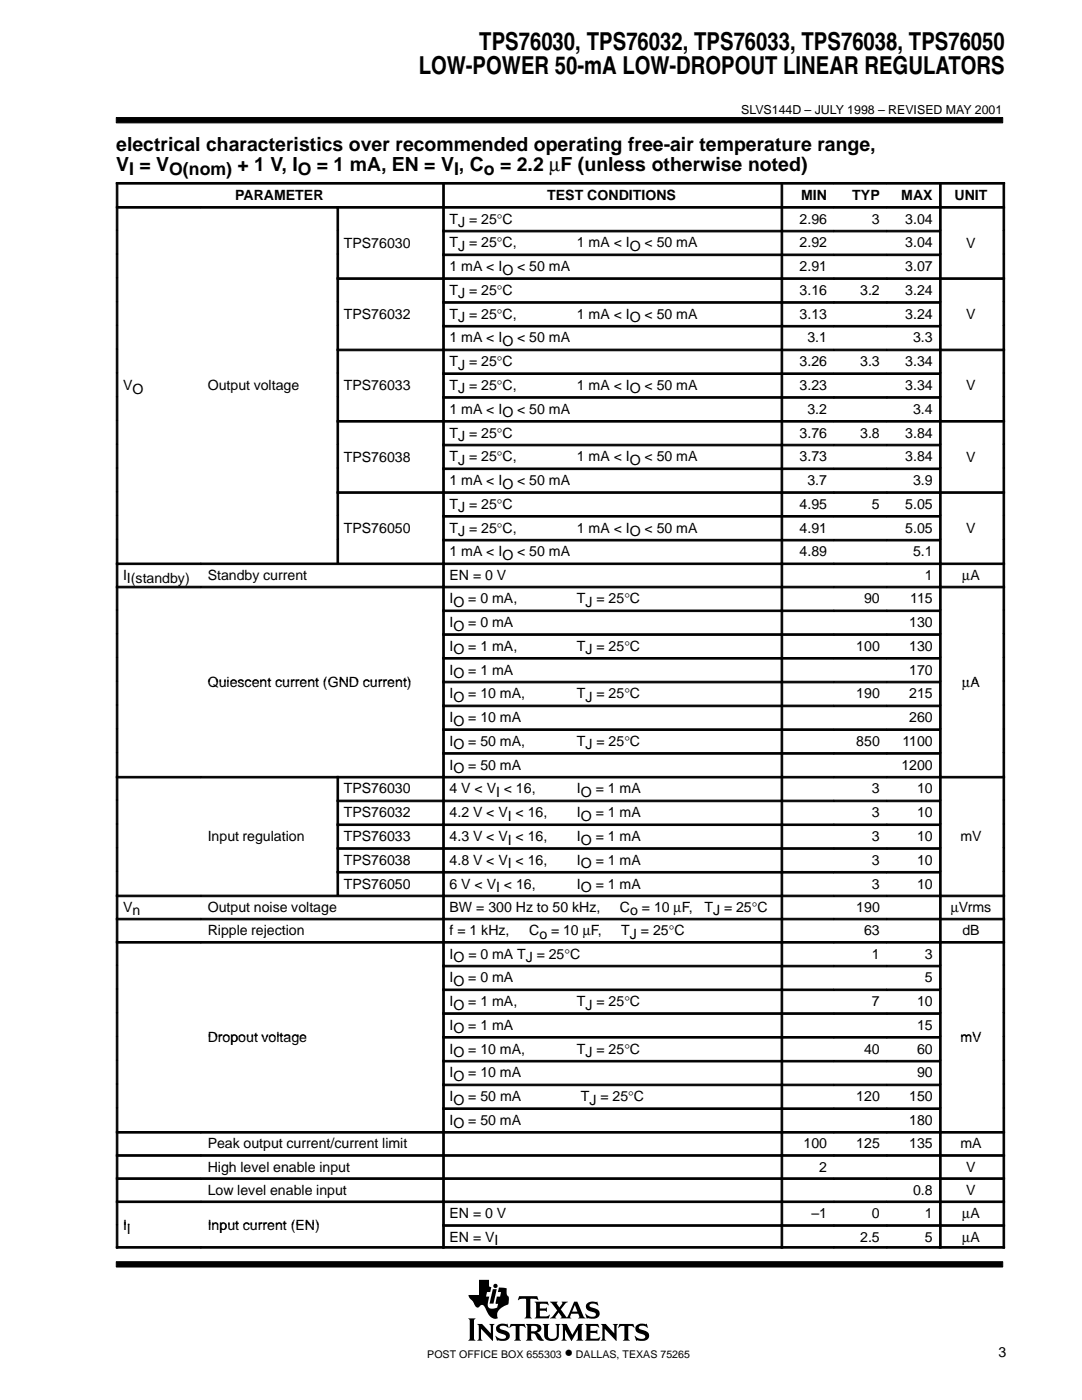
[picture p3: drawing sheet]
<svg xmlns="http://www.w3.org/2000/svg" width="216mm" height="279mm" viewBox="0 0 216 279" stroke-linecap="round" stroke-linejoin="round" font-family="sans-serif">
<g fill="#000" stroke="#000" stroke-width=".2">
<path d="M23.2 23.5h176.9v1h-176.9z" fill-rule="evenodd"/>
<path d="M23.2 251.8h176.9v1.1h-176.9z" fill-rule="evenodd"/>
</g>
<g fill="#000">
<path d="M98.3 257.3h.8l-.6 2.9h-.8z"/>
<path d="M93.4 263.1h1.5l-.3 .4v3.7l.3 .4h-1.5l.3-.4v-3.7z" fill-rule="evenodd"/>
<path d="M95.2 264.2h1l1.7 1.9v-1.5l-.3-.4h1.1l-.3 .4v3l-2.4-2.4v2l.3 .4h-1.1l.3-.6v-2.3z" fill-rule="evenodd"/>
<path d="M95.6 255.4h2v1.3l.4 .2-.2 1h-.6l-.2 .9h.6l-.3 1.2 .1 .7a.9 .9 0 0 0 1.2 .4l.6-.1 .2-.8-.5-.1 .2-1.3h.7l.2-.9h-.7l.3-1 1.5 .2v1.1l.2 .4 .2 .2v.7a.81 .81 0 0 1-.6 1 2.73 2.73 0 0 0-1.7 1.7l.1 .9h-.1a1.81 1.81 0 0 1-2.1-1.5l-.3-.6a.7 .7 0 0 0-.6-.6 .7 .7 0 0 0-.7 .5 1.12 1.12 0 0 1-1.1-1l-.7-.8-.2-.7h2.1z" fill-rule="evenodd"/>
<path d="M99.2 264.6a1.71 1.71 0 0 1 1.7-.4l.2 .1 .1-.1 .3 .8-.6-.3-.8-.1a.41 .41 0 0 0-.4 .5 .41 .41 0 0 0 .5 .3 1.29 1.29 0 0 1 1.5 1.4 1.08 1.08 0 0 1-1.2 .8l-1.1-.1-.2 .1-.4-1 .8 .5 .5 .1 .6-.1 .3-.2a.72 .72 0 0 0-.9-.7 .99 .99 0 0 1-1-.5 .99 .99 0 0 1 .1-1.1z" fill-rule="evenodd"/>
<path d="M101.9 264.2h2.8l.2 .8-.7-.4h-.4l-.1 .2v2.4l.3 .4h-1.4l.3-.4v-2.4l-.1-.2h-.5l-.7 .4z" fill-rule="evenodd"/>
<path d="M103.6 258.7h3.6l.2 .8-.4-.3-1.2 .1v3.5l.3 .3h-1.4l.2-.2 .1-.3v-3.2l-.1-.2h-.8l-.7 .3z" fill-rule="evenodd"/>
<path d="M104.9 264.2h1.9a.9 .9 0 0 1 1 .4 .9 .9 0 0 1 0 1.1l-.7 .2 .5 .4 .9 1.2a1.2 1.2 0 0 1-1.6-1l-.3-.3-.6-.1v1l.3 .5h-1.4l.3-.6v-2.3z" fill-rule="evenodd"/>
<path d="M106.7 259.8h2.6l.1 .7-.5-.3-1.2 .1v.8h1.1l.3-.2v.9l-.4-.2h-1v1l.2 .1h1.2l.5-.3h.1l-.2 .7h-2.8l.3-.5v-2.3z" fill-rule="evenodd"/>
<path d="M108.3 264.2h1.3l-.3 .4v2a.65 .65 0 0 0 .7 .6h.6l.4-.4 .1-2.1-.3-.5h1l-.3 .4v1.8a1.54 1.54 0 0 1-2.4 1l-.5-.7v-2.1z" fill-rule="evenodd"/>
<path d="M112 264.2h1.1l1.1 2.2 1.2-2.2h1l-.3 .4v2.6l.3 .4h-1.4l.3-.4v-1.8l-1.3 2.2-1.3-2.2v1.7l.4 .5h-1.1l.3-.6v-2.3z" fill-rule="evenodd"/>
<path d="M109.7 259.8h1.6l-.2 .3 .5 .8 .6-.8-.1-.3h1.2l-.4 .3-1 1.2 1.2 1.6 1.5-3.1h.6l1.2 2.9 .4 .4-1.4-.1a.22 .22 0 0 0 .2-.1 .22 .22 0 0 0 0-.3l-.2-.4h-1.4l-.2 .7 .2 .2h-2.2l.2-.3-.5-.9-.7 .9 .2 .3h-1.3l.6-.4 .9-1.2z" fill-rule="evenodd"/>
<path d="M117.1 260.2a2.08 2.08 0 0 1 1.9-.3l.2-.2 .1 .9a1.22 1.22 0 0 0-1.7-.1 .82 .82 0 0 0 .9 .6 1.06 1.06 0 0 1 1.2 1.1 1.06 1.06 0 0 1-1.2 1l-1.2-.1-.2 .1-.3-1 .8 .5 .8 .1a.46 .46 0 0 0 .5-.5 .46 .46 0 0 0-.5-.4l-.2-.1a1.11 1.11 0 0 1-1.2-1.5z" fill-rule="evenodd"/>
<path d="M116.7 264.2h2.6l.2 .8-.6-.4-1.1 .1v.9h1.1l.3-.2v.9l-.4-.3h-1v1.1l1.3 .1 .7-.4-.3 .8h-2.8l.3-.4v-2.6z" fill-rule="evenodd"/>
<path d="M119.9 264.2h1l1.7 1.9v-1.5l-.3-.4h1l-.3 .4v3l-2.3-2.4v2l.3 .4h-1.1l.3-.4v-2.6z" fill-rule="evenodd"/>
<path d="M123.6 264.2h2.8l.2 .8-.6-.4h-.5l-.1 .2v2.4l.3 .4h-1.4l.3-.4v-2.4l-.1-.2h-.5l-.7 .4z" fill-rule="evenodd"/>
<path d="M127 264.6a1.74 1.74 0 0 1 1.6-.4l.3 .1 .1-.1 .3 .8h-.1a1.2 1.2 0 0 0-1.7-.1 1.47 1.47 0 0 0 1.3 .7 1.03 1.03 0 0 1 .7 1.2 1.03 1.03 0 0 1-1.2 .8l-1.1-.1-.2 .1-.4-1 .9 .5 .9 .1a.45 .45 0 0 0 .4-.6 .45 .45 0 0 0-.6-.3l-.2-.1a1.11 1.11 0 0 1-1.2-1.4z" fill-rule="evenodd"/>
<circle cx="98.9" cy="256.6" r=".43"/>
</g>
<g fill="#fff">
<path d="M114.7 260.4l.5 1.4h-1z"/>
<path d="M106 264.7l.6-.1a.56 .56 0 0 1 .6 .5 .56 .56 0 0 1-.6 .6h-.6z" fill-rule="evenodd"/>
</g>
<g fill="#000" stroke="#000" stroke-width=".2">
<path d="M23.2 36.4h.3v4.8h-.3z" fill-rule="evenodd"/>
<path d="M23.2 36.4h65.1v.3h-65.1z" fill-rule="evenodd"/>
<path d="M88.3 36.4h.4v4.8h-.4z" fill-rule="evenodd"/>
<path d="M88.3 36.4h67.5v.3h-67.5z" fill-rule="evenodd"/>
<path d="M155.9 36.4h.3v4.8h-.3z" fill-rule="evenodd"/>
<path d="M155.9 36.4h10.5v.3h-10.5z" fill-rule="evenodd"/>
<path d="M166.4 36.4h10.5v.3h-10.5z" fill-rule="evenodd"/>
<path d="M176.9 36.4h10.6v.3h-10.6z" fill-rule="evenodd"/>
<path d="M187.5 36.4h.3v4.8h-.3z" fill-rule="evenodd"/>
<path d="M187.5 36.4h13v.3h-13z" fill-rule="evenodd"/>
<path d="M200.1 36.4h.4v4.8h-.4z" fill-rule="evenodd"/>
<path d="M23.2 41.2h.3v4.7h-.3z" fill-rule="evenodd"/>
<path d="M23.2 41.2h16.9v.3h-16.9z" fill-rule="evenodd"/>
<path d="M23.2 46h.3v4.7h-.3z" fill-rule="evenodd"/>
<path d="M23.2 50.7h.3v4.7h-.3z" fill-rule="evenodd"/>
<path d="M23.2 55.4h.3v4.8h-.3z" fill-rule="evenodd"/>
<path d="M40.1 41.2h27.1v.3h-27.1z" fill-rule="evenodd"/>
<path d="M67.2 41.2h.4v4.7h-.4z" fill-rule="evenodd"/>
<path d="M67.2 41.2h21.1v.3h-21.1z" fill-rule="evenodd"/>
<path d="M67.2 46h.4v4.7h-.4z" fill-rule="evenodd"/>
<path d="M67.2 50.7h.4v4.7h-.4z" fill-rule="evenodd"/>
<path d="M67.2 55.4h.4v4.8h-.4z" fill-rule="evenodd"/>
<path d="M67.2 55.4h21.1v.4h-21.1z" fill-rule="evenodd"/>
<path d="M88.3 41.2h.4v4.7h-.4z" fill-rule="evenodd"/>
<path d="M88.3 41.2h67.5v.3h-67.5z" fill-rule="evenodd"/>
<path d="M88.3 46h.4v4.7h-.4z" fill-rule="evenodd"/>
<path d="M88.3 46h67.5v.3h-67.5z" fill-rule="evenodd"/>
<path d="M88.3 50.7h.4v4.7h-.4z" fill-rule="evenodd"/>
<path d="M88.3 50.7h67.5v.3h-67.5z" fill-rule="evenodd"/>
<path d="M88.3 55.4h.4v4.8h-.4z" fill-rule="evenodd"/>
<path d="M88.3 55.4h67.5v.4h-67.5z" fill-rule="evenodd"/>
<path d="M155.9 41.2h.3v4.7h-.3z" fill-rule="evenodd"/>
<path d="M155.9 41.2h10.5v.3h-10.5z" fill-rule="evenodd"/>
<path d="M155.9 46h.3v4.7h-.3z" fill-rule="evenodd"/>
<path d="M155.9 46h10.5v.3h-10.5z" fill-rule="evenodd"/>
<path d="M155.9 50.7h.3v4.7h-.3z" fill-rule="evenodd"/>
<path d="M155.9 50.7h10.5v.3h-10.5z" fill-rule="evenodd"/>
<path d="M155.9 55.4h.3v4.8h-.3z" fill-rule="evenodd"/>
<path d="M155.9 55.4h10.5v.4h-10.5z" fill-rule="evenodd"/>
<path d="M166.4 41.2h10.5v.3h-10.5z" fill-rule="evenodd"/>
<path d="M166.4 46h10.5v.3h-10.5z" fill-rule="evenodd"/>
<path d="M166.4 50.7h10.5v.3h-10.5z" fill-rule="evenodd"/>
<path d="M166.4 55.4h10.5v.4h-10.5z" fill-rule="evenodd"/>
<path d="M176.9 41.2h10.6v.3h-10.6z" fill-rule="evenodd"/>
<path d="M176.9 46h10.6v.3h-10.6z" fill-rule="evenodd"/>
<path d="M176.9 50.7h10.6v.3h-10.6z" fill-rule="evenodd"/>
<path d="M176.9 55.4h10.6v.4h-10.6z" fill-rule="evenodd"/>
<path d="M187.5 41.2h.3v4.7h-.3z" fill-rule="evenodd"/>
<path d="M187.5 41.2h13v.3h-13z" fill-rule="evenodd"/>
<path d="M187.5 46h.3v4.7h-.3z" fill-rule="evenodd"/>
<path d="M187.5 50.7h.3v4.7h-.3z" fill-rule="evenodd"/>
<path d="M187.5 55.4h.3v4.8h-.3z" fill-rule="evenodd"/>
<path d="M187.5 55.4h13v.4h-13z" fill-rule="evenodd"/>
<path d="M200.1 41.2h.4v4.7h-.4z" fill-rule="evenodd"/>
<path d="M200.1 46h.4v4.7h-.4z" fill-rule="evenodd"/>
<path d="M200.1 50.7h.4v4.7h-.4z" fill-rule="evenodd"/>
<path d="M200.1 55.4h.4v4.8h-.4z" fill-rule="evenodd"/>
<path d="M23.2 60.2h.3v4.7h-.3z" fill-rule="evenodd"/>
<path d="M23.2 64.9h.3v4.8h-.3z" fill-rule="evenodd"/>
<path d="M23.2 69.7h.3v4.7h-.3z" fill-rule="evenodd"/>
<path d="M23.2 74.4h.3v4.7h-.3z" fill-rule="evenodd"/>
<path d="M23.2 79.2h.3v4.7h-.3z" fill-rule="evenodd"/>
<path d="M67.2 60.2h.4v4.7h-.4z" fill-rule="evenodd"/>
<path d="M67.2 64.9h.4v4.8h-.4z" fill-rule="evenodd"/>
<path d="M67.2 69.7h.4v4.7h-.4z" fill-rule="evenodd"/>
<path d="M67.2 69.7h21.1v.3h-21.1z" fill-rule="evenodd"/>
<path d="M67.2 74.4h.4v4.7h-.4z" fill-rule="evenodd"/>
<path d="M67.2 79.2h.4v4.7h-.4z" fill-rule="evenodd"/>
<path d="M88.3 60.2h.4v4.7h-.4z" fill-rule="evenodd"/>
<path d="M88.3 60.2h67.5v.3h-67.5z" fill-rule="evenodd"/>
<path d="M88.3 64.9h.4v4.8h-.4z" fill-rule="evenodd"/>
<path d="M88.3 64.9h67.5v.4h-67.5z" fill-rule="evenodd"/>
<path d="M88.3 69.7h.4v4.7h-.4z" fill-rule="evenodd"/>
<path d="M88.3 69.7h67.5v.3h-67.5z" fill-rule="evenodd"/>
<path d="M88.3 74.4h.4v4.7h-.4z" fill-rule="evenodd"/>
<path d="M88.3 74.4h67.5v.3h-67.5z" fill-rule="evenodd"/>
<path d="M88.3 79.2h.4v4.7h-.4z" fill-rule="evenodd"/>
<path d="M88.3 79.2h67.5v.3h-67.5z" fill-rule="evenodd"/>
<path d="M155.9 60.2h.3v4.7h-.3z" fill-rule="evenodd"/>
<path d="M155.9 60.2h10.5v.3h-10.5z" fill-rule="evenodd"/>
<path d="M155.9 64.9h.3v4.8h-.3z" fill-rule="evenodd"/>
<path d="M155.9 64.9h10.5v.4h-10.5z" fill-rule="evenodd"/>
<path d="M155.9 69.7h.3v4.7h-.3z" fill-rule="evenodd"/>
<path d="M155.9 69.7h10.5v.3h-10.5z" fill-rule="evenodd"/>
<path d="M155.9 74.4h.3v4.7h-.3z" fill-rule="evenodd"/>
<path d="M155.9 74.4h10.5v.3h-10.5z" fill-rule="evenodd"/>
<path d="M155.9 79.2h.3v4.7h-.3z" fill-rule="evenodd"/>
<path d="M155.9 79.2h10.5v.3h-10.5z" fill-rule="evenodd"/>
<path d="M166.4 60.2h10.5v.3h-10.5z" fill-rule="evenodd"/>
<path d="M166.4 64.9h10.5v.4h-10.5z" fill-rule="evenodd"/>
<path d="M166.4 69.7h10.5v.3h-10.5z" fill-rule="evenodd"/>
<path d="M166.4 74.4h10.5v.3h-10.5z" fill-rule="evenodd"/>
<path d="M166.4 79.2h10.5v.3h-10.5z" fill-rule="evenodd"/>
<path d="M176.9 60.2h10.6v.3h-10.6z" fill-rule="evenodd"/>
<path d="M176.9 64.9h10.6v.4h-10.6z" fill-rule="evenodd"/>
<path d="M176.9 69.7h10.6v.3h-10.6z" fill-rule="evenodd"/>
<path d="M176.9 74.4h10.6v.3h-10.6z" fill-rule="evenodd"/>
<path d="M176.9 79.2h10.6v.3h-10.6z" fill-rule="evenodd"/>
<path d="M187.5 60.2h.3v4.7h-.3z" fill-rule="evenodd"/>
<path d="M187.5 64.9h.3v4.8h-.3z" fill-rule="evenodd"/>
<path d="M187.5 69.7h.3v4.7h-.3z" fill-rule="evenodd"/>
<path d="M187.5 69.7h13v.3h-13z" fill-rule="evenodd"/>
<path d="M187.5 74.4h.3v4.7h-.3z" fill-rule="evenodd"/>
<path d="M187.5 79.2h.3v4.7h-.3z" fill-rule="evenodd"/>
<path d="M200.1 60.2h.4v4.7h-.4z" fill-rule="evenodd"/>
<path d="M200.1 64.9h.4v4.8h-.4z" fill-rule="evenodd"/>
<path d="M200.1 69.7h.4v4.7h-.4z" fill-rule="evenodd"/>
<path d="M200.1 74.4h.4v4.7h-.4z" fill-rule="evenodd"/>
<path d="M200.1 79.2h.4v4.7h-.4z" fill-rule="evenodd"/>
<path d="M23.2 83.9h.3v4.7h-.3z" fill-rule="evenodd"/>
<path d="M23.2 88.7h.3v4.7h-.3z" fill-rule="evenodd"/>
<path d="M23.2 93.4h.3v4.7h-.3z" fill-rule="evenodd"/>
<path d="M23.2 98.1h.3v4.8h-.3z" fill-rule="evenodd"/>
<path d="M67.2 83.9h.4v4.7h-.4z" fill-rule="evenodd"/>
<path d="M67.2 83.9h21.1v.3h-21.1z" fill-rule="evenodd"/>
<path d="M67.2 88.7h.4v4.7h-.4z" fill-rule="evenodd"/>
<path d="M67.2 93.4h.4v4.7h-.4z" fill-rule="evenodd"/>
<path d="M67.2 98.1h.4v4.8h-.4z" fill-rule="evenodd"/>
<path d="M67.2 98.1h21.1v.4h-21.1z" fill-rule="evenodd"/>
<path d="M88.3 83.9h.4v4.7h-.4z" fill-rule="evenodd"/>
<path d="M88.3 83.9h67.5v.3h-67.5z" fill-rule="evenodd"/>
<path d="M88.3 88.7h.4v4.7h-.4z" fill-rule="evenodd"/>
<path d="M88.3 88.7h67.5v.3h-67.5z" fill-rule="evenodd"/>
<path d="M88.3 93.4h.4v4.7h-.4z" fill-rule="evenodd"/>
<path d="M88.3 93.4h67.5v.3h-67.5z" fill-rule="evenodd"/>
<path d="M88.3 98.1h.4v4.8h-.4z" fill-rule="evenodd"/>
<path d="M88.3 98.1h67.5v.4h-67.5z" fill-rule="evenodd"/>
<path d="M155.9 83.9h.3v4.7h-.3z" fill-rule="evenodd"/>
<path d="M155.9 83.9h10.5v.3h-10.5z" fill-rule="evenodd"/>
<path d="M155.9 88.7h.3v4.7h-.3z" fill-rule="evenodd"/>
<path d="M155.9 88.7h10.5v.3h-10.5z" fill-rule="evenodd"/>
<path d="M155.9 93.4h.3v4.7h-.3z" fill-rule="evenodd"/>
<path d="M155.9 93.4h10.5v.3h-10.5z" fill-rule="evenodd"/>
<path d="M155.9 98.1h.3v4.8h-.3z" fill-rule="evenodd"/>
<path d="M155.9 98.1h10.5v.4h-10.5z" fill-rule="evenodd"/>
<path d="M166.4 83.9h10.5v.3h-10.5z" fill-rule="evenodd"/>
<path d="M166.4 88.7h10.5v.3h-10.5z" fill-rule="evenodd"/>
<path d="M166.4 93.4h10.5v.3h-10.5z" fill-rule="evenodd"/>
<path d="M166.4 98.1h10.5v.4h-10.5z" fill-rule="evenodd"/>
<path d="M176.9 83.9h10.6v.3h-10.6z" fill-rule="evenodd"/>
<path d="M176.9 88.7h10.6v.3h-10.6z" fill-rule="evenodd"/>
<path d="M176.9 93.4h10.6v.3h-10.6z" fill-rule="evenodd"/>
<path d="M176.9 98.1h10.6v.4h-10.6z" fill-rule="evenodd"/>
<path d="M187.5 83.9h.3v4.7h-.3z" fill-rule="evenodd"/>
<path d="M187.5 83.9h13v.3h-13z" fill-rule="evenodd"/>
<path d="M187.5 88.7h.3v4.7h-.3z" fill-rule="evenodd"/>
<path d="M187.5 93.4h.3v4.7h-.3z" fill-rule="evenodd"/>
<path d="M187.5 98.1h.3v4.8h-.3z" fill-rule="evenodd"/>
<path d="M187.5 98.1h13v.4h-13z" fill-rule="evenodd"/>
<path d="M200.1 83.9h.4v4.7h-.4z" fill-rule="evenodd"/>
<path d="M200.1 88.7h.4v4.7h-.4z" fill-rule="evenodd"/>
<path d="M200.1 93.4h.4v4.7h-.4z" fill-rule="evenodd"/>
<path d="M200.1 98.1h.4v4.8h-.4z" fill-rule="evenodd"/>
<path d="M23.2 102.9h.3v4.7h-.3z" fill-rule="evenodd"/>
<path d="M23.2 107.6h.3v4.7h-.3z" fill-rule="evenodd"/>
<path d="M23.2 112.4h.3v4.6h-.3z" fill-rule="evenodd"/>
<path d="M23.2 112.4h16.9v.3h-16.9z" fill-rule="evenodd"/>
<path d="M23.2 117h.3v4.7h-.3z" fill-rule="evenodd"/>
<path d="M23.2 117h16.9v.3h-16.9z" fill-rule="evenodd"/>
<path d="M40.1 112.4h48.2v.3h-48.2z" fill-rule="evenodd"/>
<path d="M40.1 117h48.2v.3h-48.2z" fill-rule="evenodd"/>
<path d="M67.2 102.9h.4v4.7h-.4z" fill-rule="evenodd"/>
<path d="M67.2 107.6h.4v4.7h-.4z" fill-rule="evenodd"/>
<path d="M88.3 102.9h.4v4.7h-.4z" fill-rule="evenodd"/>
<path d="M88.3 102.9h67.5v.3h-67.5z" fill-rule="evenodd"/>
<path d="M88.3 107.6h.4v4.7h-.4z" fill-rule="evenodd"/>
<path d="M88.3 107.6h67.5v.4h-67.5z" fill-rule="evenodd"/>
<path d="M88.3 112.4h.4v4.6h-.4z" fill-rule="evenodd"/>
<path d="M88.3 112.4h67.5v.3h-67.5z" fill-rule="evenodd"/>
<path d="M88.3 117h.4v4.7h-.4z" fill-rule="evenodd"/>
<path d="M88.3 117h67.5v.3h-67.5z" fill-rule="evenodd"/>
<path d="M155.9 102.9h.3v4.7h-.3z" fill-rule="evenodd"/>
<path d="M155.9 102.9h10.5v.3h-10.5z" fill-rule="evenodd"/>
<path d="M155.9 107.6h.3v4.7h-.3z" fill-rule="evenodd"/>
<path d="M155.9 107.6h10.5v.4h-10.5z" fill-rule="evenodd"/>
<path d="M155.9 112.4h.3v4.6h-.3z" fill-rule="evenodd"/>
<path d="M155.9 112.4h10.5v.3h-10.5z" fill-rule="evenodd"/>
<path d="M155.9 117h.3v4.7h-.3z" fill-rule="evenodd"/>
<path d="M155.9 117h10.5v.3h-10.5z" fill-rule="evenodd"/>
<path d="M166.4 102.9h10.5v.3h-10.5z" fill-rule="evenodd"/>
<path d="M166.4 107.6h10.5v.4h-10.5z" fill-rule="evenodd"/>
<path d="M166.4 112.4h10.5v.3h-10.5z" fill-rule="evenodd"/>
<path d="M166.4 117h10.5v.3h-10.5z" fill-rule="evenodd"/>
<path d="M176.9 102.9h10.6v.3h-10.6z" fill-rule="evenodd"/>
<path d="M176.9 107.6h10.6v.4h-10.6z" fill-rule="evenodd"/>
<path d="M176.9 112.4h10.6v.3h-10.6z" fill-rule="evenodd"/>
<path d="M176.9 117h10.6v.3h-10.6z" fill-rule="evenodd"/>
<path d="M187.5 102.9h.3v4.7h-.3z" fill-rule="evenodd"/>
<path d="M187.5 107.6h.3v4.7h-.3z" fill-rule="evenodd"/>
<path d="M187.5 112.4h.3v4.6h-.3z" fill-rule="evenodd"/>
<path d="M187.5 112.4h13v.3h-13z" fill-rule="evenodd"/>
<path d="M187.5 117h.3v4.7h-.3z" fill-rule="evenodd"/>
<path d="M187.5 117h13v.3h-13z" fill-rule="evenodd"/>
<path d="M200.1 102.9h.4v4.7h-.4z" fill-rule="evenodd"/>
<path d="M200.1 107.6h.4v4.7h-.4z" fill-rule="evenodd"/>
<path d="M200.1 112.4h.4v4.6h-.4z" fill-rule="evenodd"/>
<path d="M200.1 117h.4v4.7h-.4z" fill-rule="evenodd"/>
<path d="M23.2 121.7h.3v4.8h-.3z" fill-rule="evenodd"/>
<path d="M23.2 126.5h.3v4.7h-.3z" fill-rule="evenodd"/>
<path d="M23.2 131.2h.3v4.7h-.3z" fill-rule="evenodd"/>
<path d="M23.2 136h.3v4.7h-.3z" fill-rule="evenodd"/>
<path d="M88.3 121.7h.4v4.8h-.4z" fill-rule="evenodd"/>
<path d="M88.3 121.7h67.5v.4h-67.5z" fill-rule="evenodd"/>
<path d="M88.3 126.5h.4v4.7h-.4z" fill-rule="evenodd"/>
<path d="M88.3 126.5h67.5v.3h-67.5z" fill-rule="evenodd"/>
<path d="M88.3 131.2h.4v4.7h-.4z" fill-rule="evenodd"/>
<path d="M88.3 131.2h67.5v.3h-67.5z" fill-rule="evenodd"/>
<path d="M88.3 136h.4v4.7h-.4z" fill-rule="evenodd"/>
<path d="M88.3 136h67.5v.3h-67.5z" fill-rule="evenodd"/>
<path d="M155.9 121.7h.3v4.8h-.3z" fill-rule="evenodd"/>
<path d="M155.9 121.7h10.5v.4h-10.5z" fill-rule="evenodd"/>
<path d="M155.9 126.5h.3v4.7h-.3z" fill-rule="evenodd"/>
<path d="M155.9 126.5h10.5v.3h-10.5z" fill-rule="evenodd"/>
<path d="M155.9 131.2h.3v4.7h-.3z" fill-rule="evenodd"/>
<path d="M155.9 131.2h10.5v.3h-10.5z" fill-rule="evenodd"/>
<path d="M155.9 136h.3v4.7h-.3z" fill-rule="evenodd"/>
<path d="M155.9 136h10.5v.3h-10.5z" fill-rule="evenodd"/>
<path d="M166.4 121.7h10.5v.4h-10.5z" fill-rule="evenodd"/>
<path d="M166.4 126.5h10.5v.3h-10.5z" fill-rule="evenodd"/>
<path d="M166.4 131.2h10.5v.3h-10.5z" fill-rule="evenodd"/>
<path d="M166.4 136h10.5v.3h-10.5z" fill-rule="evenodd"/>
<path d="M176.9 121.7h10.6v.4h-10.6z" fill-rule="evenodd"/>
<path d="M176.9 126.5h10.6v.3h-10.6z" fill-rule="evenodd"/>
<path d="M176.9 131.2h10.6v.3h-10.6z" fill-rule="evenodd"/>
<path d="M176.9 136h10.6v.3h-10.6z" fill-rule="evenodd"/>
<path d="M187.5 121.7h.3v4.8h-.3z" fill-rule="evenodd"/>
<path d="M187.5 126.5h.3v4.7h-.3z" fill-rule="evenodd"/>
<path d="M187.5 131.2h.3v4.7h-.3z" fill-rule="evenodd"/>
<path d="M187.5 136h.3v4.7h-.3z" fill-rule="evenodd"/>
<path d="M200.1 121.7h.4v4.8h-.4z" fill-rule="evenodd"/>
<path d="M200.1 126.5h.4v4.7h-.4z" fill-rule="evenodd"/>
<path d="M200.1 131.2h.4v4.7h-.4z" fill-rule="evenodd"/>
<path d="M200.1 136h.4v4.7h-.4z" fill-rule="evenodd"/>
<path d="M23.2 140.7h.3v4.7h-.3z" fill-rule="evenodd"/>
<path d="M23.2 145.5h.3v4.7h-.3z" fill-rule="evenodd"/>
<path d="M23.2 150.2h.3v4.7h-.3z" fill-rule="evenodd"/>
<path d="M23.2 154.9h.3v4.8h-.3z" fill-rule="evenodd"/>
<path d="M23.2 154.9h16.9v.4h-16.9z" fill-rule="evenodd"/>
<path d="M23.2 159.7h.3v4.7h-.3z" fill-rule="evenodd"/>
<path d="M40.1 154.9h27.1v.4h-27.1z" fill-rule="evenodd"/>
<path d="M67.2 154.9h.4v4.8h-.4z" fill-rule="evenodd"/>
<path d="M67.2 154.9h21.1v.4h-21.1z" fill-rule="evenodd"/>
<path d="M67.2 159.7h.4v4.7h-.4z" fill-rule="evenodd"/>
<path d="M67.2 159.7h21.1v.3h-21.1z" fill-rule="evenodd"/>
<path d="M88.3 140.7h.4v4.7h-.4z" fill-rule="evenodd"/>
<path d="M88.3 140.7h67.5v.3h-67.5z" fill-rule="evenodd"/>
<path d="M88.3 145.5h.4v4.7h-.4z" fill-rule="evenodd"/>
<path d="M88.3 145.5h67.5v.3h-67.5z" fill-rule="evenodd"/>
<path d="M88.3 150.2h.4v4.7h-.4z" fill-rule="evenodd"/>
<path d="M88.3 150.2h67.5v.3h-67.5z" fill-rule="evenodd"/>
<path d="M88.3 154.9h.4v4.8h-.4z" fill-rule="evenodd"/>
<path d="M88.3 154.9h67.5v.4h-67.5z" fill-rule="evenodd"/>
<path d="M88.3 159.7h.4v4.7h-.4z" fill-rule="evenodd"/>
<path d="M88.3 159.7h67.5v.3h-67.5z" fill-rule="evenodd"/>
<path d="M155.9 140.7h.3v4.7h-.3z" fill-rule="evenodd"/>
<path d="M155.9 140.7h10.5v.3h-10.5z" fill-rule="evenodd"/>
<path d="M155.9 145.5h.3v4.7h-.3z" fill-rule="evenodd"/>
<path d="M155.9 145.5h10.5v.3h-10.5z" fill-rule="evenodd"/>
<path d="M155.9 150.2h.3v4.7h-.3z" fill-rule="evenodd"/>
<path d="M155.9 150.2h10.5v.3h-10.5z" fill-rule="evenodd"/>
<path d="M155.9 154.9h.3v4.8h-.3z" fill-rule="evenodd"/>
<path d="M155.9 154.9h10.5v.4h-10.5z" fill-rule="evenodd"/>
<path d="M155.9 159.7h.3v4.7h-.3z" fill-rule="evenodd"/>
<path d="M155.9 159.7h10.5v.3h-10.5z" fill-rule="evenodd"/>
<path d="M166.4 140.7h10.5v.3h-10.5z" fill-rule="evenodd"/>
<path d="M166.4 145.5h10.5v.3h-10.5z" fill-rule="evenodd"/>
<path d="M166.4 150.2h10.5v.3h-10.5z" fill-rule="evenodd"/>
<path d="M166.4 154.9h10.5v.4h-10.5z" fill-rule="evenodd"/>
<path d="M166.4 159.7h10.5v.3h-10.5z" fill-rule="evenodd"/>
<path d="M176.9 140.7h10.6v.3h-10.6z" fill-rule="evenodd"/>
<path d="M176.9 145.5h10.6v.3h-10.6z" fill-rule="evenodd"/>
<path d="M176.9 150.2h10.6v.3h-10.6z" fill-rule="evenodd"/>
<path d="M176.9 154.9h10.6v.4h-10.6z" fill-rule="evenodd"/>
<path d="M176.9 159.7h10.6v.3h-10.6z" fill-rule="evenodd"/>
<path d="M187.5 140.7h.3v4.7h-.3z" fill-rule="evenodd"/>
<path d="M187.5 145.5h.3v4.7h-.3z" fill-rule="evenodd"/>
<path d="M187.5 150.2h.3v4.7h-.3z" fill-rule="evenodd"/>
<path d="M187.5 154.9h.3v4.8h-.3z" fill-rule="evenodd"/>
<path d="M187.5 154.9h13v.4h-13z" fill-rule="evenodd"/>
<path d="M187.5 159.7h.3v4.7h-.3z" fill-rule="evenodd"/>
<path d="M200.1 140.7h.4v4.7h-.4z" fill-rule="evenodd"/>
<path d="M200.1 145.5h.4v4.7h-.4z" fill-rule="evenodd"/>
<path d="M200.1 150.2h.4v4.7h-.4z" fill-rule="evenodd"/>
<path d="M200.1 154.9h.4v4.8h-.4z" fill-rule="evenodd"/>
<path d="M200.1 159.7h.4v4.7h-.4z" fill-rule="evenodd"/>
<path d="M23.2 164.4h.3v4.8h-.3z" fill-rule="evenodd"/>
<path d="M23.2 169.2h.3v4.7h-.3z" fill-rule="evenodd"/>
<path d="M23.2 173.9h.3v4.7h-.3z" fill-rule="evenodd"/>
<path d="M23.2 178.6h.3v4.6h-.3z" fill-rule="evenodd"/>
<path d="M23.2 178.6h16.9v.4h-16.9z" fill-rule="evenodd"/>
<path d="M40.1 178.6h48.2v.4h-48.2z" fill-rule="evenodd"/>
<path d="M67.2 164.4h.4v4.8h-.4z" fill-rule="evenodd"/>
<path d="M67.2 164.4h21.1v.4h-21.1z" fill-rule="evenodd"/>
<path d="M67.2 169.2h.4v4.7h-.4z" fill-rule="evenodd"/>
<path d="M67.2 169.2h21.1v.3h-21.1z" fill-rule="evenodd"/>
<path d="M67.2 173.9h.4v4.7h-.4z" fill-rule="evenodd"/>
<path d="M67.2 173.9h21.1v.3h-21.1z" fill-rule="evenodd"/>
<path d="M88.3 164.4h.4v4.8h-.4z" fill-rule="evenodd"/>
<path d="M88.3 164.4h67.5v.4h-67.5z" fill-rule="evenodd"/>
<path d="M88.3 169.2h.4v4.7h-.4z" fill-rule="evenodd"/>
<path d="M88.3 169.2h67.5v.3h-67.5z" fill-rule="evenodd"/>
<path d="M88.3 173.9h.4v4.7h-.4z" fill-rule="evenodd"/>
<path d="M88.3 173.9h67.5v.3h-67.5z" fill-rule="evenodd"/>
<path d="M88.3 178.6h.4v4.6h-.4z" fill-rule="evenodd"/>
<path d="M88.3 178.6h67.5v.4h-67.5z" fill-rule="evenodd"/>
<path d="M155.9 164.4h.3v4.8h-.3z" fill-rule="evenodd"/>
<path d="M155.9 164.4h10.5v.4h-10.5z" fill-rule="evenodd"/>
<path d="M155.9 169.2h.3v4.7h-.3z" fill-rule="evenodd"/>
<path d="M155.9 169.2h10.5v.3h-10.5z" fill-rule="evenodd"/>
<path d="M155.9 173.9h.3v4.7h-.3z" fill-rule="evenodd"/>
<path d="M155.9 173.9h10.5v.3h-10.5z" fill-rule="evenodd"/>
<path d="M155.9 178.6h.3v4.6h-.3z" fill-rule="evenodd"/>
<path d="M155.9 178.6h10.5v.4h-10.5z" fill-rule="evenodd"/>
<path d="M166.4 164.4h10.5v.4h-10.5z" fill-rule="evenodd"/>
<path d="M166.4 169.2h10.5v.3h-10.5z" fill-rule="evenodd"/>
<path d="M166.4 173.9h10.5v.3h-10.5z" fill-rule="evenodd"/>
<path d="M166.4 178.6h10.5v.4h-10.5z" fill-rule="evenodd"/>
<path d="M176.9 164.4h10.6v.4h-10.6z" fill-rule="evenodd"/>
<path d="M176.9 169.2h10.6v.3h-10.6z" fill-rule="evenodd"/>
<path d="M176.9 173.9h10.6v.3h-10.6z" fill-rule="evenodd"/>
<path d="M176.9 178.6h10.6v.4h-10.6z" fill-rule="evenodd"/>
<path d="M187.5 164.4h.3v4.8h-.3z" fill-rule="evenodd"/>
<path d="M187.5 169.2h.3v4.7h-.3z" fill-rule="evenodd"/>
<path d="M187.5 173.9h.3v4.7h-.3z" fill-rule="evenodd"/>
<path d="M187.5 178.6h.3v4.6h-.3z" fill-rule="evenodd"/>
<path d="M187.5 178.6h13v.4h-13z" fill-rule="evenodd"/>
<path d="M200.1 164.4h.4v4.8h-.4z" fill-rule="evenodd"/>
<path d="M200.1 169.2h.4v4.7h-.4z" fill-rule="evenodd"/>
<path d="M200.1 173.9h.4v4.7h-.4z" fill-rule="evenodd"/>
<path d="M200.1 178.6h.4v4.6h-.4z" fill-rule="evenodd"/>
<path d="M23.2 183.3h.3v4.6h-.3z" fill-rule="evenodd"/>
<path d="M23.2 183.3h16.9v.3h-16.9z" fill-rule="evenodd"/>
<path d="M23.2 187.9h.3v4.7h-.3z" fill-rule="evenodd"/>
<path d="M23.2 187.9h16.9v.3h-16.9z" fill-rule="evenodd"/>
<path d="M23.2 192.6h.3v4.8h-.3z" fill-rule="evenodd"/>
<path d="M23.2 197.4h.3v4.7h-.3z" fill-rule="evenodd"/>
<path d="M40.1 183.3h48.2v.3h-48.2z" fill-rule="evenodd"/>
<path d="M40.1 187.9h48.2v.3h-48.2z" fill-rule="evenodd"/>
<path d="M88.3 183.3h.4v4.6h-.4z" fill-rule="evenodd"/>
<path d="M88.3 183.3h67.5v.3h-67.5z" fill-rule="evenodd"/>
<path d="M88.3 187.9h.4v4.7h-.4z" fill-rule="evenodd"/>
<path d="M88.3 187.9h67.5v.3h-67.5z" fill-rule="evenodd"/>
<path d="M88.3 192.6h.4v4.8h-.4z" fill-rule="evenodd"/>
<path d="M88.3 192.6h67.5v.4h-67.5z" fill-rule="evenodd"/>
<path d="M88.3 197.4h.4v4.7h-.4z" fill-rule="evenodd"/>
<path d="M88.3 197.4h67.5v.3h-67.5z" fill-rule="evenodd"/>
<path d="M155.9 183.3h.3v4.6h-.3z" fill-rule="evenodd"/>
<path d="M155.9 183.3h10.5v.3h-10.5z" fill-rule="evenodd"/>
<path d="M155.9 187.9h.3v4.7h-.3z" fill-rule="evenodd"/>
<path d="M155.9 187.9h10.5v.3h-10.5z" fill-rule="evenodd"/>
<path d="M155.9 192.6h.3v4.8h-.3z" fill-rule="evenodd"/>
<path d="M155.9 192.6h10.5v.4h-10.5z" fill-rule="evenodd"/>
<path d="M155.9 197.4h.3v4.7h-.3z" fill-rule="evenodd"/>
<path d="M155.9 197.4h10.5v.3h-10.5z" fill-rule="evenodd"/>
<path d="M166.4 183.3h10.5v.3h-10.5z" fill-rule="evenodd"/>
<path d="M166.4 187.9h10.5v.3h-10.5z" fill-rule="evenodd"/>
<path d="M166.4 192.6h10.5v.4h-10.5z" fill-rule="evenodd"/>
<path d="M166.4 197.4h10.5v.3h-10.5z" fill-rule="evenodd"/>
<path d="M176.9 183.3h10.6v.3h-10.6z" fill-rule="evenodd"/>
<path d="M176.9 187.9h10.6v.3h-10.6z" fill-rule="evenodd"/>
<path d="M176.9 192.6h10.6v.4h-10.6z" fill-rule="evenodd"/>
<path d="M176.9 197.4h10.6v.3h-10.6z" fill-rule="evenodd"/>
<path d="M187.5 183.3h.3v4.6h-.3z" fill-rule="evenodd"/>
<path d="M187.5 183.3h13v.3h-13z" fill-rule="evenodd"/>
<path d="M187.5 187.9h.3v4.7h-.3z" fill-rule="evenodd"/>
<path d="M187.5 187.9h13v.3h-13z" fill-rule="evenodd"/>
<path d="M187.5 192.6h.3v4.8h-.3z" fill-rule="evenodd"/>
<path d="M187.5 197.4h.3v4.7h-.3z" fill-rule="evenodd"/>
<path d="M200.1 183.3h.4v4.6h-.4z" fill-rule="evenodd"/>
<path d="M200.1 187.9h.4v4.7h-.4z" fill-rule="evenodd"/>
<path d="M200.1 192.6h.4v4.8h-.4z" fill-rule="evenodd"/>
<path d="M200.1 197.4h.4v4.7h-.4z" fill-rule="evenodd"/>
<path d="M23.2 202.1h.3v4.7h-.3z" fill-rule="evenodd"/>
<path d="M23.2 206.9h.3v4.7h-.3z" fill-rule="evenodd"/>
<path d="M23.2 211.6h.3v4.7h-.3z" fill-rule="evenodd"/>
<path d="M23.2 216.4h.3v4.7h-.3z" fill-rule="evenodd"/>
<path d="M88.3 202.1h.4v4.7h-.4z" fill-rule="evenodd"/>
<path d="M88.3 202.1h67.5v.3h-67.5z" fill-rule="evenodd"/>
<path d="M88.3 206.9h.4v4.7h-.4z" fill-rule="evenodd"/>
<path d="M88.3 206.9h67.5v.3h-67.5z" fill-rule="evenodd"/>
<path d="M88.3 211.6h.4v4.7h-.4z" fill-rule="evenodd"/>
<path d="M88.3 211.6h67.5v.3h-67.5z" fill-rule="evenodd"/>
<path d="M88.3 216.4h.4v4.7h-.4z" fill-rule="evenodd"/>
<path d="M88.3 216.4h67.5v.3h-67.5z" fill-rule="evenodd"/>
<path d="M155.9 202.1h.3v4.7h-.3z" fill-rule="evenodd"/>
<path d="M155.9 202.1h10.5v.3h-10.5z" fill-rule="evenodd"/>
<path d="M155.9 206.9h.3v4.7h-.3z" fill-rule="evenodd"/>
<path d="M155.9 206.9h10.5v.3h-10.5z" fill-rule="evenodd"/>
<path d="M155.9 211.6h.3v4.7h-.3z" fill-rule="evenodd"/>
<path d="M155.9 211.6h10.5v.3h-10.5z" fill-rule="evenodd"/>
<path d="M155.9 216.4h.3v4.7h-.3z" fill-rule="evenodd"/>
<path d="M155.9 216.4h10.5v.3h-10.5z" fill-rule="evenodd"/>
<path d="M166.4 202.1h10.5v.3h-10.5z" fill-rule="evenodd"/>
<path d="M166.4 206.9h10.5v.3h-10.5z" fill-rule="evenodd"/>
<path d="M166.4 211.6h10.5v.3h-10.5z" fill-rule="evenodd"/>
<path d="M166.4 216.4h10.5v.3h-10.5z" fill-rule="evenodd"/>
<path d="M176.9 202.1h10.6v.3h-10.6z" fill-rule="evenodd"/>
<path d="M176.9 206.9h10.6v.3h-10.6z" fill-rule="evenodd"/>
<path d="M176.9 211.6h10.6v.3h-10.6z" fill-rule="evenodd"/>
<path d="M176.9 216.4h10.6v.3h-10.6z" fill-rule="evenodd"/>
<path d="M187.5 202.1h.3v4.7h-.3z" fill-rule="evenodd"/>
<path d="M187.5 206.9h.3v4.7h-.3z" fill-rule="evenodd"/>
<path d="M187.5 211.6h.3v4.7h-.3z" fill-rule="evenodd"/>
<path d="M187.5 216.4h.3v4.7h-.3z" fill-rule="evenodd"/>
<path d="M200.1 202.1h.4v4.7h-.4z" fill-rule="evenodd"/>
<path d="M200.1 206.9h.4v4.7h-.4z" fill-rule="evenodd"/>
<path d="M200.1 211.6h.4v4.7h-.4z" fill-rule="evenodd"/>
<path d="M200.1 216.4h.4v4.7h-.4z" fill-rule="evenodd"/>
<path d="M23.2 221.1h.3v4.7h-.3z" fill-rule="evenodd"/>
<path d="M23.2 225.8h.3v4.6h-.3z" fill-rule="evenodd"/>
<path d="M23.2 225.8h16.9v.3h-16.9z" fill-rule="evenodd"/>
<path d="M23.2 230.4h.3v4.6h-.3z" fill-rule="evenodd"/>
<path d="M23.2 230.4h16.9v.4h-16.9z" fill-rule="evenodd"/>
<path d="M23.2 235.1h.3v4.6h-.3z" fill-rule="evenodd"/>
<path d="M23.2 235.1h16.9v.3h-16.9z" fill-rule="evenodd"/>
<path d="M23.2 239.7h.3v4.7h-.3z" fill-rule="evenodd"/>
<path d="M23.2 239.7h16.9v.3h-16.9z" fill-rule="evenodd"/>
<path d="M40.1 225.8h48.2v.3h-48.2z" fill-rule="evenodd"/>
<path d="M40.1 230.4h48.2v.4h-48.2z" fill-rule="evenodd"/>
<path d="M40.1 235.1h48.2v.3h-48.2z" fill-rule="evenodd"/>
<path d="M40.1 239.7h48.2v.3h-48.2z" fill-rule="evenodd"/>
<path d="M88.3 221.1h.4v4.7h-.4z" fill-rule="evenodd"/>
<path d="M88.3 221.1h67.5v.3h-67.5z" fill-rule="evenodd"/>
<path d="M88.3 225.8h.4v4.6h-.4z" fill-rule="evenodd"/>
<path d="M88.3 225.8h67.5v.3h-67.5z" fill-rule="evenodd"/>
<path d="M88.3 230.4h.4v4.6h-.4z" fill-rule="evenodd"/>
<path d="M88.3 230.4h67.5v.4h-67.5z" fill-rule="evenodd"/>
<path d="M88.3 235.1h.4v4.6h-.4z" fill-rule="evenodd"/>
<path d="M88.3 235.1h67.5v.3h-67.5z" fill-rule="evenodd"/>
<path d="M88.3 239.7h.4v4.7h-.4z" fill-rule="evenodd"/>
<path d="M88.3 239.7h67.5v.3h-67.5z" fill-rule="evenodd"/>
<path d="M155.9 221.1h.3v4.7h-.3z" fill-rule="evenodd"/>
<path d="M155.9 221.1h10.5v.3h-10.5z" fill-rule="evenodd"/>
<path d="M155.9 225.8h.3v4.6h-.3z" fill-rule="evenodd"/>
<path d="M155.9 225.8h10.5v.3h-10.5z" fill-rule="evenodd"/>
<path d="M155.9 230.4h.3v4.6h-.3z" fill-rule="evenodd"/>
<path d="M155.9 230.4h10.5v.4h-10.5z" fill-rule="evenodd"/>
<path d="M155.9 235.1h.3v4.6h-.3z" fill-rule="evenodd"/>
<path d="M155.9 235.1h10.5v.3h-10.5z" fill-rule="evenodd"/>
<path d="M155.9 239.7h.3v4.7h-.3z" fill-rule="evenodd"/>
<path d="M155.9 239.7h10.5v.3h-10.5z" fill-rule="evenodd"/>
<path d="M166.4 221.1h10.5v.3h-10.5z" fill-rule="evenodd"/>
<path d="M166.4 225.8h10.5v.3h-10.5z" fill-rule="evenodd"/>
<path d="M166.4 230.4h10.5v.4h-10.5z" fill-rule="evenodd"/>
<path d="M166.4 235.1h10.5v.3h-10.5z" fill-rule="evenodd"/>
<path d="M166.4 239.7h10.5v.3h-10.5z" fill-rule="evenodd"/>
<path d="M176.9 221.1h10.6v.3h-10.6z" fill-rule="evenodd"/>
<path d="M176.9 225.8h10.6v.3h-10.6z" fill-rule="evenodd"/>
<path d="M176.9 230.4h10.6v.4h-10.6z" fill-rule="evenodd"/>
<path d="M176.9 235.1h10.6v.3h-10.6z" fill-rule="evenodd"/>
<path d="M176.9 239.7h10.6v.3h-10.6z" fill-rule="evenodd"/>
<path d="M187.5 221.1h.3v4.7h-.3z" fill-rule="evenodd"/>
<path d="M187.5 225.8h.3v4.6h-.3z" fill-rule="evenodd"/>
<path d="M187.5 225.8h13v.3h-13z" fill-rule="evenodd"/>
<path d="M187.5 230.4h.3v4.6h-.3z" fill-rule="evenodd"/>
<path d="M187.5 230.4h13v.4h-13z" fill-rule="evenodd"/>
<path d="M187.5 235.1h.3v4.6h-.3z" fill-rule="evenodd"/>
<path d="M187.5 235.1h13v.3h-13z" fill-rule="evenodd"/>
<path d="M187.5 239.7h.3v4.7h-.3z" fill-rule="evenodd"/>
<path d="M187.5 239.7h13v.3h-13z" fill-rule="evenodd"/>
<path d="M200.1 221.1h.4v4.7h-.4z" fill-rule="evenodd"/>
<path d="M200.1 225.8h.4v4.6h-.4z" fill-rule="evenodd"/>
<path d="M200.1 230.4h.4v4.6h-.4z" fill-rule="evenodd"/>
<path d="M200.1 235.1h.4v4.6h-.4z" fill-rule="evenodd"/>
<path d="M200.1 239.7h.4v4.7h-.4z" fill-rule="evenodd"/>
<path d="M23.2 244.4h.3v4.7h-.3z" fill-rule="evenodd"/>
<path d="M23.2 248.8h16.9v.3h-16.9z" fill-rule="evenodd"/>
<path d="M40.1 248.8h48.2v.3h-48.2z" fill-rule="evenodd"/>
<path d="M88.3 244.4h.4v4.7h-.4z" fill-rule="evenodd"/>
<path d="M88.3 244.4h67.5v.3h-67.5z" fill-rule="evenodd"/>
<path d="M88.3 248.8h67.5v.3h-67.5z" fill-rule="evenodd"/>
<path d="M155.9 244.4h.3v4.7h-.3z" fill-rule="evenodd"/>
<path d="M155.9 244.4h10.5v.3h-10.5z" fill-rule="evenodd"/>
<path d="M155.9 248.8h10.5v.3h-10.5z" fill-rule="evenodd"/>
<path d="M166.4 244.4h10.5v.3h-10.5z" fill-rule="evenodd"/>
<path d="M166.4 248.8h10.5v.3h-10.5z" fill-rule="evenodd"/>
<path d="M176.9 244.4h10.6v.3h-10.6z" fill-rule="evenodd"/>
<path d="M176.9 248.8h10.6v.3h-10.6z" fill-rule="evenodd"/>
<path d="M187.5 244.4h.3v4.7h-.3z" fill-rule="evenodd"/>
<path d="M187.5 244.4h13v.3h-13z" fill-rule="evenodd"/>
<path d="M187.5 248.8h13v.3h-13z" fill-rule="evenodd"/>
<path d="M200.1 244.4h.4v4.7h-.4z" fill-rule="evenodd"/>
</g>
<g font-size="4.9">
<text x="95.6" y="9.9">TPS76030, TPS76032, TPS76033, TPS76038, TPS76050</text>
<text x="83.6" y="14.8">LOW-POWER 50-mA LOW-DROPOUT LINEAR REGULATORS</text>
</g>
<g font-size="3.9">
<text x="23.2" y="30.2">electrical characteristics over recommended operating free-air temperature range,</text>
<text x="23.2" y="34.1">V</text>
</g>
<g font-size="3.5">
<text x="25.8" y="35">I = VO(nom) + 1 V, IO = 1 mA, EN = VI, Co = 2.2 µF (unless otherwise noted)</text>
<text x="112.7" y="271">•</text>
</g>
<g font-size="2.8">
<text x="46.9" y="39.9">PARAMETER</text>
<text x="109.2" y="39.9">TEST CONDITIONS</text>
<text x="159.9" y="39.9">MIN</text>
<text x="170.1" y="39.9">TYP</text>
<text x="179.8" y="39.9">MAX</text>
<text x="190.5" y="39.9">UNIT</text>
<text x="89.7" y="44.6">TJ = 25°C</text>
<text x="159.6" y="44.6">2.96</text>
<text x="174" y="44.6">3</text>
<text x="180.6" y="44.6">3.04</text>
<text x="68.6" y="49.4">TPS76030</text>
<text x="89.7" y="49.4">TJ = 25°C,</text>
<text x="115.1" y="49.4">1 mA &lt; IO &lt; 50 mA</text>
<text x="159.6" y="49.4">2.92</text>
<text x="180.6" y="49.4">3.04</text>
<text x="192.8" y="49.4">V</text>
<text x="89.7" y="54.1">1 mA &lt; IO &lt; 50 mA</text>
<text x="89.7" y="58.8">TJ = 25°C</text>
<text x="159.6" y="54.1">2.91</text>
<text x="159.6" y="58.8">3.16</text>
<text x="171.6" y="58.8">3.2</text>
<text x="180.6" y="54.1">3.07</text>
<text x="180.6" y="58.8">3.24</text>
<text x="68.6" y="63.7">TPS76032</text>
<text x="89.7" y="63.6">TJ = 25°C,</text>
<text x="115.1" y="63.6">1 mA &lt; IO &lt; 50 mA</text>
<text x="159.6" y="63.6">3.13</text>
<text x="180.6" y="63.6">3.24</text>
<text x="192.8" y="63.7">V</text>
<text x="89.7" y="68.3">1 mA &lt; IO &lt; 50 mA</text>
<text x="161.1" y="68.3">3.1</text>
<text x="182.2" y="68.3">3.3</text>
<text x="24.6" y="77.9">VO</text>
<text x="41.4" y="77.9">Output voltage</text>
<text x="68.6" y="77.9">TPS76033</text>
<text x="89.7" y="73.1">TJ = 25°C</text>
<text x="89.7" y="77.8">TJ = 25°C,</text>
<text x="115.1" y="77.8">1 mA &lt; IO &lt; 50 mA</text>
<text x="159.6" y="73.1">3.26</text>
<text x="159.6" y="77.8">3.23</text>
<text x="171.6" y="73.1">3.3</text>
<text x="180.6" y="73.1">3.34</text>
<text x="180.6" y="77.8">3.34</text>
<text x="192.8" y="77.9">V</text>
<text x="89.7" y="82.6">1 mA &lt; IO &lt; 50 mA</text>
<text x="161.1" y="82.6">3.2</text>
<text x="182.2" y="82.6">3.4</text>
<text x="89.7" y="87.3">TJ = 25°C</text>
<text x="159.6" y="87.3">3.76</text>
<text x="171.6" y="87.3">3.8</text>
<text x="180.6" y="87.3">3.84</text>
<text x="68.6" y="92.1">TPS76038</text>
<text x="89.7" y="92.1">TJ = 25°C,</text>
<text x="115.1" y="92.1">1 mA &lt; IO &lt; 50 mA</text>
<text x="159.6" y="92.1">3.73</text>
<text x="180.6" y="92.1">3.84</text>
<text x="192.8" y="92.1">V</text>
<text x="89.7" y="96.8">1 mA &lt; IO &lt; 50 mA</text>
<text x="89.7" y="101.5">TJ = 25°C</text>
<text x="159.6" y="101.5">4.95</text>
<text x="161.1" y="96.8">3.7</text>
<text x="174" y="101.5">5</text>
<text x="180.6" y="101.5">5.05</text>
<text x="182.2" y="96.8">3.9</text>
<text x="68.6" y="106.3">TPS76050</text>
<text x="89.7" y="106.3">TJ = 25°C,</text>
<text x="115.1" y="106.3">1 mA &lt; IO &lt; 50 mA</text>
<text x="159.6" y="106.3">4.91</text>
<text x="180.6" y="106.3">5.05</text>
<text x="192.8" y="106.3">V</text>
<text x="89.7" y="111">1 mA &lt; IO &lt; 50 mA</text>
<text x="159.6" y="111">4.89</text>
<text x="182.2" y="111">5.1</text>
<text x="24.6" y="115.7">II(standby)</text>
<text x="41.4" y="115.7">Standby current</text>
<text x="89.7" y="115.7">EN = 0 V</text>
<text x="184.5" y="115.7">1</text>
<text x="192" y="115.7">µA</text>
<text x="89.7" y="120.4">IO = 0 mA,</text>
<text x="89.7" y="125.1">IO = 0 mA</text>
<text x="115.1" y="120.4">TJ = 25°C</text>
<text x="172.4" y="120.4">90</text>
<text x="181.4" y="125.1">130</text>
<text x="181.6" y="120.4">115</text>
<text x="89.7" y="129.9">IO = 1 mA,</text>
<text x="115.1" y="129.9">TJ = 25°C</text>
<text x="170.9" y="129.9">100</text>
<text x="181.4" y="129.9">130</text>
<text x="41.4" y="137.1">Quiescent current (GND current)</text>
<text x="89.7" y="134.6">IO = 1 mA</text>
<text x="181.4" y="134.6">170</text>
<text x="192" y="137.1">µA</text>
<text x="89.7" y="139.4">IO = 10 mA,</text>
<text x="115.1" y="139.4">TJ = 25°C</text>
<text x="170.9" y="139.4">190</text>
<text x="181.4" y="139.4">215</text>
<text x="89.7" y="144.1">IO = 10 mA</text>
<text x="89.7" y="148.9">IO = 50 mA,</text>
<text x="115.1" y="148.9">TJ = 25°C</text>
<text x="170.9" y="148.9">850</text>
<text x="180.1" y="148.9">1100</text>
<text x="181.4" y="144.1">260</text>
<text x="89.7" y="153.6">IO = 50 mA</text>
<text x="179.9" y="153.6">1200</text>
<text x="68.6" y="158.3">TPS76030</text>
<text x="89.7" y="158.3">4 V &lt; VI &lt; 16,</text>
<text x="115.1" y="158.3">IO = 1 mA</text>
<text x="174" y="158.3">3</text>
<text x="183" y="158.3">10</text>
<text x="41.4" y="167.9">Input regulation</text>
<text x="68.6" y="167.8">TPS76033</text>
<text x="68.6" y="163.1">TPS76032</text>
<text x="89.7" y="163.1">4.2 V &lt; VI &lt; 16,</text>
<text x="89.7" y="167.8">4.3 V &lt; VI &lt; 16,</text>
<text x="115.1" y="163.1">IO = 1 mA</text>
<text x="115.1" y="167.8">IO = 1 mA</text>
<text x="174" y="163.1">3</text>
<text x="174" y="167.8">3</text>
<text x="183" y="163.1">10</text>
<text x="183" y="167.8">10</text>
<text x="191.6" y="167.9">mV</text>
<text x="68.6" y="172.6">TPS76038</text>
<text x="89.7" y="172.6">4.8 V &lt; VI &lt; 16,</text>
<text x="115.1" y="172.6">IO = 1 mA</text>
<text x="174" y="172.6">3</text>
<text x="183" y="172.6">10</text>
<text x="68.6" y="177.3">TPS76050</text>
<text x="89.7" y="177.3">6 V &lt; VI &lt; 16,</text>
<text x="115.1" y="177.3">IO = 1 mA</text>
<text x="174" y="177.3">3</text>
<text x="183" y="177.3">10</text>
<text x="24.6" y="182">Vn</text>
<text x="41.4" y="182">Output noise voltage</text>
<text x="89.7" y="182">BW = 300 Hz to 50 kHz,</text>
<text x="123.7" y="182">Co = 10 µF,</text>
<text x="140.6" y="182">TJ = 25°C</text>
<text x="170.9" y="182">190</text>
<text x="189.7" y="182">µVrms</text>
<text x="41.4" y="186.6">Ripple rejection</text>
<text x="89.7" y="186.6">f = 1 kHz,</text>
<text x="89.7" y="191.3">IO = 0 mA TJ = 25°C</text>
<text x="105.6" y="186.6">Co = 10 µF,</text>
<text x="124" y="186.6">TJ = 25°C</text>
<text x="172.4" y="186.6">63</text>
<text x="174" y="191.3">1</text>
<text x="184.5" y="191.3">3</text>
<text x="192" y="186.6">dB</text>
<text x="89.7" y="196">IO = 0 mA</text>
<text x="184.5" y="196">5</text>
<text x="89.7" y="200.8">IO = 1 mA,</text>
<text x="115.1" y="200.8">TJ = 25°C</text>
<text x="174" y="200.8">7</text>
<text x="183" y="200.8">10</text>
<text x="41.4" y="208">Dropout voltage</text>
<text x="89.7" y="205.5">IO = 1 mA</text>
<text x="183" y="205.5">15</text>
<text x="191.6" y="208">mV</text>
<text x="89.7" y="210.3">IO = 10 mA,</text>
<text x="89.7" y="215">IO = 10 mA</text>
<text x="115.1" y="210.3">TJ = 25°C</text>
<text x="172.4" y="210.3">40</text>
<text x="183" y="210.3">60</text>
<text x="183" y="215">90</text>
<text x="89.7" y="219.8">IO = 50 mA</text>
<text x="115.9" y="219.8">TJ = 25°C</text>
<text x="170.9" y="219.8">120</text>
<text x="181.4" y="219.8">150</text>
<text x="89.7" y="224.5">IO = 50 mA</text>
<text x="181.4" y="224.5">180</text>
<text x="41.4" y="229.2">Peak output current/current limit</text>
<text x="41.4" y="233.8">High level enable input</text>
<text x="160.3" y="229.2">100</text>
<text x="163.5" y="233.8">2</text>
<text x="170.9" y="229.2">125</text>
<text x="181.4" y="229.2">135</text>
<text x="191.6" y="229.2">mA</text>
<text x="192.8" y="233.8">V</text>
<text x="41.4" y="238.4">Low level enable input</text>
<text x="182.2" y="238.4">0.8</text>
<text x="192.8" y="238.4">V</text>
<text x="24.6" y="245.5">II</text>
<text x="41.4" y="245.5">Input current (EN)</text>
<text x="89.7" y="243.1">EN = 0 V</text>
<text x="161.9" y="243.1">–1</text>
<text x="174" y="243.1">0</text>
<text x="184.5" y="243.1">1</text>
<text x="192" y="243.1">µA</text>
<text x="89.7" y="247.8">EN = VI</text>
<text x="171.6" y="247.8">2.5</text>
<text x="184.5" y="247.8">5</text>
<text x="192" y="247.8">µA</text>
<text x="199.2" y="270.8">3</text>
</g>
<text font-size="2.5" x="147.9" y="22.7">SLVS144D – JULY 1998 – REVISED MAY 2001</text>
<g font-size="2.1">
<text x="85.3" y="271">POST OFFICE BOX 655303</text>
<text x="114.9" y="271">DALLAS, TEXAS 75265</text>
</g>
</svg>
